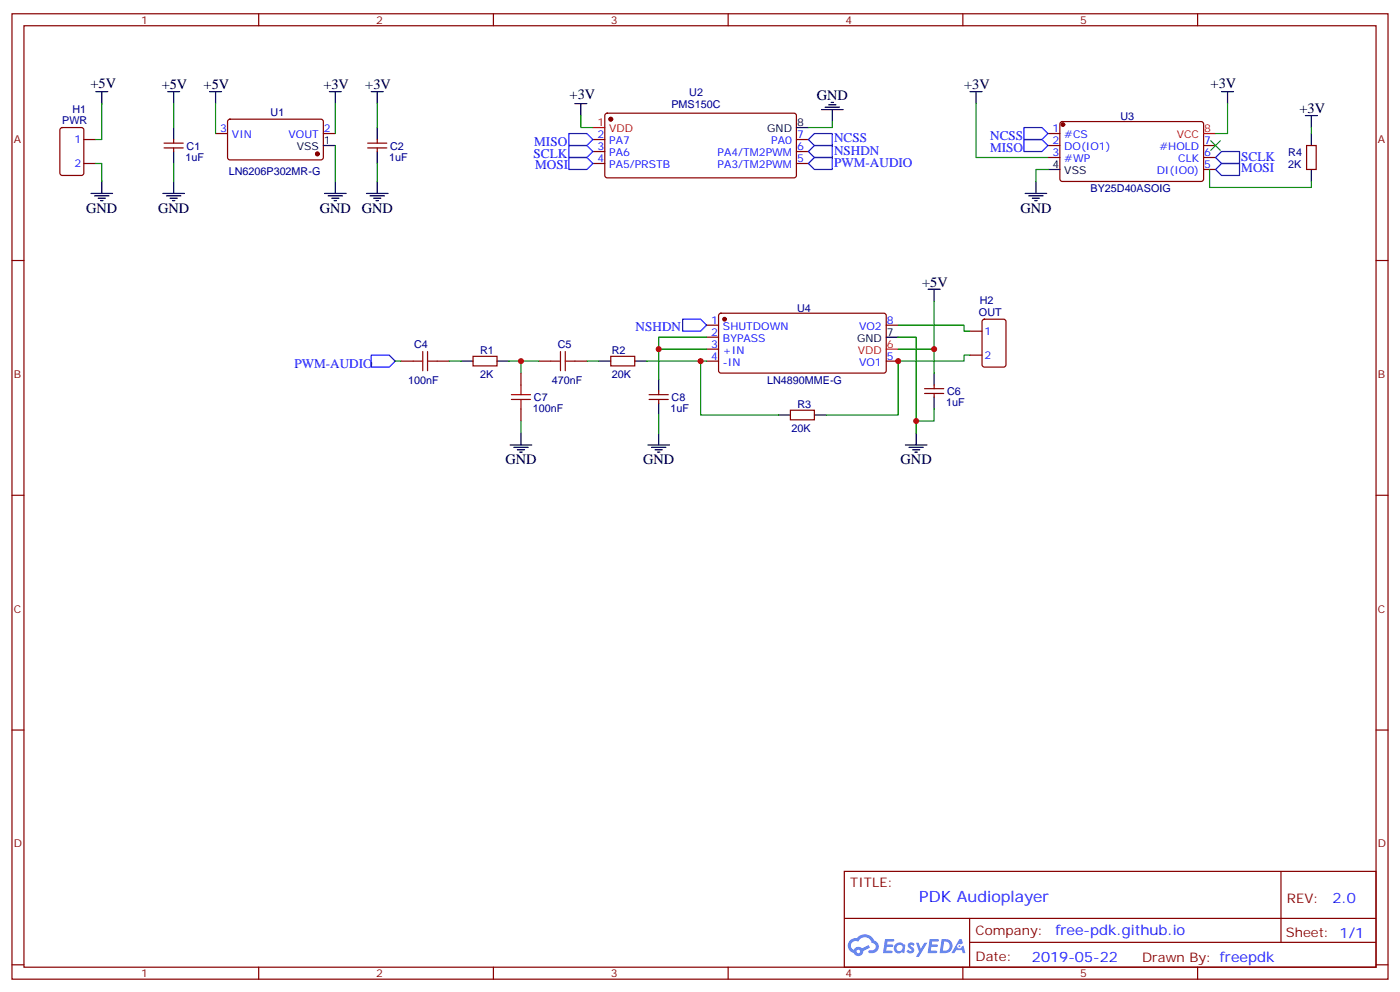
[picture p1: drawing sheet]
<svg xmlns="http://www.w3.org/2000/svg" width="412mm" height="292mm" viewBox="0 0 412 292" stroke-linecap="round" stroke-linejoin="round" font-family="sans-serif">
<g fill="none" stroke="#870000" stroke-width=".35">
<path d="M3.5 4.1h405.4v284.3h-405.4zM7.1 7.6h398.2v277.3h-398.2zM76.2 4.1v3.5M145.3 4.1v3.5M214.5 4.1v3.5M283.6 4.1v3.5M352.8 4.1v3.5M3.5 76.7h3.6M405.3 76.7h3.6M3.5 145.9h3.6M405.3 145.9h3.6M3.5 215h3.6"/>
<path d="M405.3 215h3.6M248.7 256.6h156.6v28.3h-156.6zM377.3 256.7v20.8M248.7 270.5h156.5M285.6 277.5h119.6M285.6 270.5v14.1M3.5 284.2h3.6M76.2 284.9v3.5M145.3 284.9v3.5M214.5 284.9v3.5M283.6 284.9v3.5M352.8 284.9v3.5"/>
<path d="M405.3 284.2h3.6"/>
</g>
<g fill="#5487ff">
<path d="M267.7 277.8a1.22 1.22 0 0 1 1.7 .3l-.4 .6a.47 .47 0 0 0-.3-.4 .47 .47 0 0 0-.5 .1l.1 .3a1.14 1.14 0 0 1 .8 1.7 1.14 1.14 0 0 1-1.9 0l-.2-.2 .5-.5 .7 .4a.29 .29 0 0 0 .3-.2 .29 .29 0 0 0-.2-.4 1.04 1.04 0 0 1-.6-1.7z"/>
<path d="M260.7 276.6h2.4l.3 .2-.2 .5h-1.8l-.1 .9h1.5l.3 .3-.3 .4h-1.6l-.2 1.1 1.7 .1 .2 .3-.2 .3h-2.6z"/>
<path d="M273.8 276.6h2.4l.3 .2-.1 .5h-1.8l-.2 .9h1.6l.3 .3-.4 .4h-1.6l-.1 1.1 1.7 .1 .2 .3-.2 .3h-2.6z"/>
<path d="M282.6 276.6h.7l.3 1.2-.6 .3a.69 .69 0 0 0-1 .3 .69 .69 0 0 0 .4 1 .69 .69 0 0 0 .9-.6l.5-.3 .6 2.2h-.8l-.2-.9h-1.8l-.5 .9h-.8z"/>
<path d="M269.8 277.7h.8l.6 1.8 1.1-1.8h.9l-2.6 4.1h-.8l.9-1.5z"/>
<path d="M277.4 276.6l-.6 4.1h1.3a2.11 2.11 0 0 0 2.5-2.1 2.11 2.11 0 0 0-2.5-2zM278.1 277.3a1.39 1.39 0 0 1 1.7 1.4 1.39 1.39 0 0 1-1.8 1.3h-.3z"/>
<path d="M263.7 278.2a1.54 1.54 0 0 0-.1 2.1 1.54 1.54 0 0 0 2.2 .2l.6 .2 .3-2.3-.2-.2-.4-.1a1.49 1.49 0 0 0-2.4 .1zM264 279.2a.94 .94 0 0 1 1.8 0 .94 .94 0 0 1-1.8 0z"/>
<path d="M250.4 276.9a2.18 2.18 0 0 0 1.1 3.8 1.44 1.44 0 0 0 1.6 .9 1.44 1.44 0 0 0 1.2-1.5l2-1-.5-.7-1.9 .9a1.47 1.47 0 0 0-2.4 .5 1.39 1.39 0 0 1-.7-2 1.39 1.39 0 0 1 2-.4 2.12 2.12 0 0 1 2.2-1.3 2.12 2.12 0 0 1 1.9 1.6 1.14 1.14 0 0 1 1.1 1.5 1.14 1.14 0 0 1-1.7 .7 .43 .43 0 0 0-.5 .3 .43 .43 0 0 0 .4 .5 1.98 1.98 0 0 0 2.5-1.2 1.98 1.98 0 0 0-1.2-2.5 3.1 3.1 0 0 0-5.3-.7l-.9 .1zM252.3 280.2a.55 .55 0 0 1 1.1 0 .55 .55 0 0 1-1.1 0z"/>
<circle cx="282.6" cy="278.7" r=".26"/>
</g>
<g fill="none" stroke="#870000" stroke-width=".35">
<path d="M17.9 37.8l.4-.2h5.7l.6 .4 .1 13-.5 .6-5.9 .1-.6-.5-.1-12.9zM63.5 39.3h3.5M67.3 35.3l.4-.2 27.1 .1 .4 .6v10.9l-.7 .4-27-.1-.5-.6v-10.6zM95.2 39.3h3.6M178.4 33.5l.5-.2 55.3 .1 .4 .6-.1 18-.6 .4-55.3-.1-.4-.6v-17.7zM308.7 39.3h3.5M312.4 36l.5-.2 41.2 .1 .4 .6v16.5l-.7 .4h-41.2l-.4-.7v-16.2zM24.7 41.1h3.5M24.7 48.2h3.5M48.3 43.6h5.7M48.3 42.2h5.7M51.2 41.1v1.1"/>
<path d="M51.2 43.6v1M108.3 43.6h5.6M108.3 42.2h5.6M111.1 41.1v1.1M111.1 43.6v1M174.6 41.1h3.6M174.6 48.2h3.6M174.6 44.6h3.6M234.6 41.1h3.5M234.6 48.2h3.5M234.6 44.6h3.5M308.7 42.9h3.5"/>
<path d="M308.7 46.4h3.5M354.5 42.9h3.6M354.5 46.4h3.6M354.5 49.9h3.6M384.9 42.9h2.8v7h-2.8zM208.1 95.8h3.6M208.1 99.3h3.6M211.9 92.5l.5-.2h48.2l.5 .7-.1 16.5-.7 .4-48.2-.1-.4-.6v-16.2zM261.1 95.8h3.5M285.8 97.5h3.5M289.5 94.2l.5-.2h5.6l.7 .4v13l-.4 .7h-5.9l-.7-.4v-13zM118.2 106.4h3.5"/>
<path d="M128.8 106.4h3.5M139.3 105h7.1v2.8h-7.1zM153.5 109.9v3.5M158.7 106.4h3.6M169.3 106.4h3.6M179.9 105h7.1v2.8h-7.1zM191.2 117.7h5.6M191.2 116.2h5.6M194 115.2v1M194 117.7v1M208.1 102.8h3.6M208.1 106.4h3.6"/>
<path d="M261.1 106.4h3.5M272.3 115.9h5.7M272.3 114.5h5.7M275.2 113.4v1.1M275.2 115.9v1M285.8 104.6h3.5M153.5 120.5v3.5M232.8 120.8h7.1v2.8h-7.1z"/>
</g>
<g fill="#870000" stroke="#870000" stroke-width=".35">
<circle cx="213.4" cy="94" r=".53"/>
<circle cx="93.5" cy="45.3" r=".53"/>
<circle cx="313.1" cy="36.7" r=".53"/>
<circle cx="179.9" cy="35.1" r=".53"/>
</g>
<path d="M174.6 37.6h3.6M354.5 39.3h3.6M261.1 102.8h3.5" fill="none" stroke="#f00" stroke-width=".35"/>
<g fill="none" stroke="#000" stroke-width=".35">
<path d="M28.2 27h3.5M30 27v3.5M49.4 27h3.5M51.2 27v3.5M51.2 37.6v3.5M61.7 27h3.6M63.5 27v3.5M97 27h3.5M98.8 27v3.5M109.4 27h3.5M111.1 27v3.5M111.1 37.6v3.5"/>
<path d="M169.3 30.5h3.6M171.1 30.5v3.5M234.6 37.6h3.5M242 32.3h6.4M243.1 31.6h4.2M244.1 30.9h2.1M244.8 30.2h.7M245.2 32.3v3.5M285.8 27h3.5M287.5 27v3.5M359.8 27h3.6M361.6 27v3.5"/>
<path d="M384.5 34h3.6M386.3 34v3.6M386.3 39.3v3.6M26.8 57h6.4M27.9 57.7h4.2M28.9 58.4h2.1M29.6 59.1h.7M30 53.4v3.6M48 57h6.3M49 57.7h4.3M50.1 58.4h2.1M50.8 59.1h.7"/>
<path d="M51.2 44.6v3.6M51.2 53.4v3.6M95.2 42.9h3.6M95.6 57h6.4M96.7 57.7h4.2M97.7 58.4h2.1M98.4 59.1h.7M98.8 53.4v3.6M107.9 57h6.4M109 57.7h4.2M110.1 58.4h2.1M110.8 59.1h.7"/>
<path d="M111.1 44.6v3.6M111.1 53.4v3.6M302 57h6.3M303 57.7h4.3M304.1 58.4h2.1M304.8 59.1h.7M305.2 53.4v3.6M308.7 49.9h3.5M386.3 49.9v3.5M261.1 99.3h3.5M273.4 85.2h3.5M275.2 85.2v3.5"/>
<path d="M135.8 106.4h3.5M146.4 106.4h3.5M176.4 106.4h3.5M187 106.4h3.5M194 111.7v3.5M194 118.7v3.5M275.2 109.9v3.5M275.2 116.9v3.6M150.3 131.1h6.3M151.3 131.8h4.3M152.4 132.5h2.1M153.1 133.2h.7"/>
<path d="M153.5 127.5v3.6M190.9 131.1h6.3M191.9 131.8h4.2M193 132.5h2.1M193.7 133.2h.7M194 127.5v3.6M229.3 122.2h3.5M239.9 122.2h3.5M266.7 131.1h6.3M267.8 131.8h4.2M268.8 132.5h2.1M269.5 133.2h.7"/>
<path d="M269.9 127.5v3.6"/>
</g>
<path d="M121.7 106.4h2.8M124.5 103.5v5.7M125.9 106.4h2.9M125.9 103.5v5.7M150.6 117.7h5.7M150.6 116.2h5.7M153.5 113.4v2.8M153.5 117.7v2.8M162.3 106.4h2.8M165.1 103.5v5.7M166.5 106.4h2.8M166.5 103.5v5.7" fill="none" stroke="#a10000" stroke-width=".35"/>
<g fill="none" stroke="#008700" stroke-width=".35">
<path d="M30 30.5v10.6h-1.8M51.2 30.5v7.1M63.5 30.5v8.8M98.8 30.5v8.8M111.1 30.5v7.1M171.1 34v3.6h3.5M245.2 35.8v1.8h-7.1M287.5 30.5v15.9h21.2M361.6 30.5v8.8h-3.5M386.3 37.6v1.7M28.2 48.2h1.8v5.2M51.2 48.2v5.2"/>
<path d="M98.8 42.9v10.5M111.1 48.2v5.2M308.7 49.9h-3.5v3.5M356.3 49.9v5.3h30v-1.8M208.1 99.3h-14.1v3.5M264.6 99.3h5.3v28.2M264.6 95.8h19.4v1.7h1.8M275.2 88.7v14.1h-10.6M116.4 106.4h1.8M132.3 106.4h3.5M149.9 106.4h8.8M153.5 106.4v3.5"/>
<path d="M172.9 106.4h3.5M190.5 106.4h17.6M206.4 106.4v15.8h22.9M208.1 102.8h-14.1v8.9M275.2 102.8v7.1M285.8 104.6h-1.8v1.8h-19.4v15.8h-21.2M153.5 124v3.5M194 122.2v5.3M275.2 120.5v3.5h-5.3"/>
</g>
<path d="M167.6 39.3h5.3l1.7 1.8-1.7 1.8h-5.3zM301.6 37.6h5.3l1.8 1.7-1.8 1.8h-5.3zM167.6 46.4h5.3l1.7 1.8-1.7 1.7h-5.3zM167.6 42.9h5.3l1.7 1.7-1.7 1.8h-5.3zM238.1 44.6l1.8-1.7h5.3v3.5h-5.3zM238.1 41.1l1.8-1.8h5.3v3.6h-5.3zM238.1 48.2l1.8-1.8h5.3v3.5h-5.3zM301.6 41.1h5.3l1.8 1.8-1.8 1.7h-5.3zM358.1 46.4l1.7-1.8h5.3v3.6h-5.3zM358.1 49.9l1.7-1.7h5.3v3.5h-5.3zM201.1 94h5.3l1.7 1.8-1.7 1.7h-5.3zM109.4 104.6h5.3l1.7 1.8-1.7 1.7h-5.3z" fill="none" stroke="#00f" stroke-width=".35"/>
<path d="M356.7 41.5l2.8 2.8M359.5 41.5l-2.8 2.8" fill="none" stroke="#3c3" stroke-width=".35"/>
<g fill="#c00">
<circle cx="264.6" cy="106.4" r=".88"/>
<circle cx="269.9" cy="124" r=".88"/>
<circle cx="275.2" cy="102.8" r=".88"/>
<circle cx="206.4" cy="106.4" r=".88"/>
<circle cx="194" cy="102.8" r=".88"/>
<circle cx="153.5" cy="106.4" r=".88"/>
</g>
<text font-size="4.6" fill="#00f" x="270.8" y="265.7">PDK Audioplayer</text>
<g font-size="4.2">
<text x="26.7" y="26">+5V</text>
<text x="47.6" y="26.3">+5V</text>
<text x="60" y="26.3">+5V</text>
<text x="95.2" y="26.3">+3V</text>
<text x="107.6" y="26.3">+3V</text>
<text x="167.8" y="29.2">+3V</text>
<text x="240.6" y="29.5">GND</text>
<text x="284" y="26.3">+3V</text>
<text x="356.6" y="25.9">+3V</text>
<text x="382.8" y="33.3">+3V</text>
<text x="25.4" y="62.6">GND</text>
<text x="46.6" y="62.6">GND</text>
<text x="94.2" y="62.6">GND</text>
<text x="106.5" y="62.6">GND</text>
<text x="300.6" y="62.6">GND</text>
<text x="271.6" y="84.5">+5V</text>
<text x="148.9" y="136.7">GND</text>
<text x="189.4" y="136.7">GND</text>
<text x="265.3" y="136.7">GND</text>
</g>
<g font-size="4.2" fill="#00f">
<text x="392.5" y="265.9">2.0</text>
<text x="310.9" y="275.5">free-pdk.github.io</text>
<text x="304" y="283.3">2019-05-22</text>
</g>
<g font-size="3.9" fill="#00f">
<text x="245.7" y="41.9">NCSS</text>
<text x="291.7" y="41.2">NCSS</text>
<text x="157.2" y="46.4">SCLK</text>
<text x="157.4" y="42.9">MISO</text>
<text x="245.7" y="45.6">NSHDN</text>
<text x="291.7" y="44.6">MISO</text>
<text x="365.7" y="47.3">SCLK</text>
<text x="157.6" y="49.9">MOSI</text>
<text x="245.7" y="49.1">PWM-AUDIO</text>
<text x="365.7" y="50.8">MOSI</text>
<text x="187.2" y="97.5">NSHDN</text>
<text x="86.7" y="108.5">PWM-AUDIO</text>
</g>
<g font-size="3.9" fill="#800">
<text x="250.5" y="261.2">TITLE:</text>
<text x="379.1" y="265.9">REV:</text>
<text x="287.4" y="275.4">Company:</text>
<text x="378.7" y="276">Sheet: 1/1</text>
<text x="287.4" y="283.1">Date:</text>
<text x="336.4" y="283.2">Drawn By: freepdk</text>
</g>
<g font-size="3.2" fill="#800">
<text x="41.6" y="7.1">1</text>
<text x="110.8" y="7.1">2</text>
<text x="179.9" y="7.1">3</text>
<text x="249.1" y="7.1">4</text>
<text x="318.2" y="7.1">5</text>
<text x="4.1" y="42.2">A</text>
<text x="405.9" y="42.2">A</text>
<text x="4.1" y="111.3">B</text>
<text x="405.9" y="111.3">B</text>
<text x="4.1" y="180.4">C</text>
<text x="405.9" y="180.4">C</text>
<text x="4.1" y="249.6">D</text>
<text x="405.9" y="249.6">D</text>
<text x="41.6" y="287.9">1</text>
<text x="110.8" y="287.9">2</text>
<text x="179.9" y="287.9">3</text>
<text x="249.1" y="287.9">4</text>
<text x="318.2" y="287.9">5</text>
</g>
<g font-size="3.2" fill="#000080">
<text x="203.1" y="28.3">U2</text>
<text x="21.3" y="33.3">H1</text>
<text x="79.7" y="34">U1</text>
<text x="197.8" y="31.9">PMS150C</text>
<text x="330.1" y="35.4">U3</text>
<text x="18.3" y="36.5">PWR</text>
<text x="54.7" y="47.4">1uF</text>
<text x="55" y="44">C1</text>
<text x="114.7" y="47.4">1uF</text>
<text x="114.9" y="44">C2</text>
<text x="379.5" y="45.9">R4</text>
<text x="67.4" y="51.7">LN6206P302MR-G</text>
<text x="379.5" y="49.4">2K</text>
<text x="321.2" y="56.6">BY25D40ASOIG</text>
<text x="288.6" y="89.7">H2</text>
<text x="234.8" y="91.8">U4</text>
<text x="288.4" y="93">OUT</text>
<text x="122" y="102.5">C4</text>
<text x="141.4" y="104.3">R1</text>
<text x="164.3" y="102.5">C5</text>
<text x="180.2" y="104.3">R2</text>
<text x="120.2" y="113.1">100nF</text>
<text x="141.4" y="111.4">2K</text>
<text x="162.6" y="113.1">470nF</text>
<text x="180.2" y="111.4">20K</text>
<text x="226" y="113">LN4890MME-G</text>
<text x="157.3" y="118.1">C7</text>
<text x="197.8" y="118.1">C8</text>
<text x="278.7" y="119.7">1uF</text>
<text x="279" y="116.4">C6</text>
<text x="157" y="121.5">100nF</text>
<text x="197.6" y="121.5">1uF</text>
<text x="234.9" y="120.2">R3</text>
<text x="233.1" y="127.2">20K</text>
</g>
<g font-size="3.2" fill="#00f">
<text x="64.8" y="39">3</text>
<text x="68.3" y="40.7">VIN</text>
<text x="85" y="40.7">VOUT</text>
<text x="95.4" y="39">2</text>
<text x="176" y="40.7">2</text>
<text x="234.8" y="40.7">7</text>
<text x="310" y="39">1</text>
<text x="313.5" y="40.7">#CS</text>
<text x="22" y="42.2">1</text>
<text x="176" y="44.3">3</text>
<text x="176" y="47.8">4</text>
<text x="179.5" y="42.5">PA7</text>
<text x="179.5" y="46">PA6</text>
<text x="211.4" y="46">PA4/TM2PWM</text>
<text x="227.2" y="42.5">PA0</text>
<text x="234.8" y="47.8">5</text>
<text x="234.8" y="44.3">6</text>
<text x="310" y="42.5">2</text>
<text x="310" y="46">3</text>
<text x="313.5" y="44.3">DO(IO1)</text>
<text x="313.5" y="47.8">#WP</text>
<text x="341.5" y="44.3">#HOLD</text>
<text x="347.1" y="47.8">CLK</text>
<text x="354.7" y="46">6</text>
<text x="354.7" y="42.5">7</text>
<text x="22" y="49.2">2</text>
<text x="179.5" y="49.6">PA5/PRSTB</text>
<text x="211.4" y="49.6">PA3/TM2PWM</text>
<text x="340.7" y="51.3">DI(IO0)</text>
<text x="354.7" y="49.6">5</text>
<text x="209.5" y="95.4">1</text>
<text x="261.2" y="95.4">8</text>
<text x="209.5" y="99">2</text>
<text x="213" y="97.2">SHUTDOWN</text>
<text x="213" y="100.7">BYPASS</text>
<text x="253.1" y="97.2">VO2</text>
<text x="290" y="98.6">1</text>
<text x="209.5" y="102.5">3</text>
<text x="209.5" y="106">4</text>
<text x="213" y="104.2">+IN</text>
<text x="213" y="107.8">-IN</text>
<text x="253.1" y="107.8">VO1</text>
<text x="261.2" y="106">5</text>
<text x="290" y="105.7">2</text>
</g>
<g font-size="3.2" fill="#f00">
<text x="176" y="37.2">1</text>
<text x="179.5" y="39">VDD</text>
<text x="346.6" y="40.7">VCC</text>
<text x="354.7" y="39">8</text>
<text x="252.7" y="104.2">VDD</text>
<text x="261.2" y="102.5">6</text>
</g>
<g font-size="3.2">
<text x="226" y="39">GND</text>
<text x="234.8" y="37.2">8</text>
<text x="87.4" y="44.3">VSS</text>
<text x="95.4" y="42.5">1</text>
<text x="310" y="49.6">4</text>
<text x="313.5" y="51.3">VSS</text>
<text x="252.5" y="100.7">GND</text>
<text x="261.2" y="99">7</text>
</g>
</svg>
